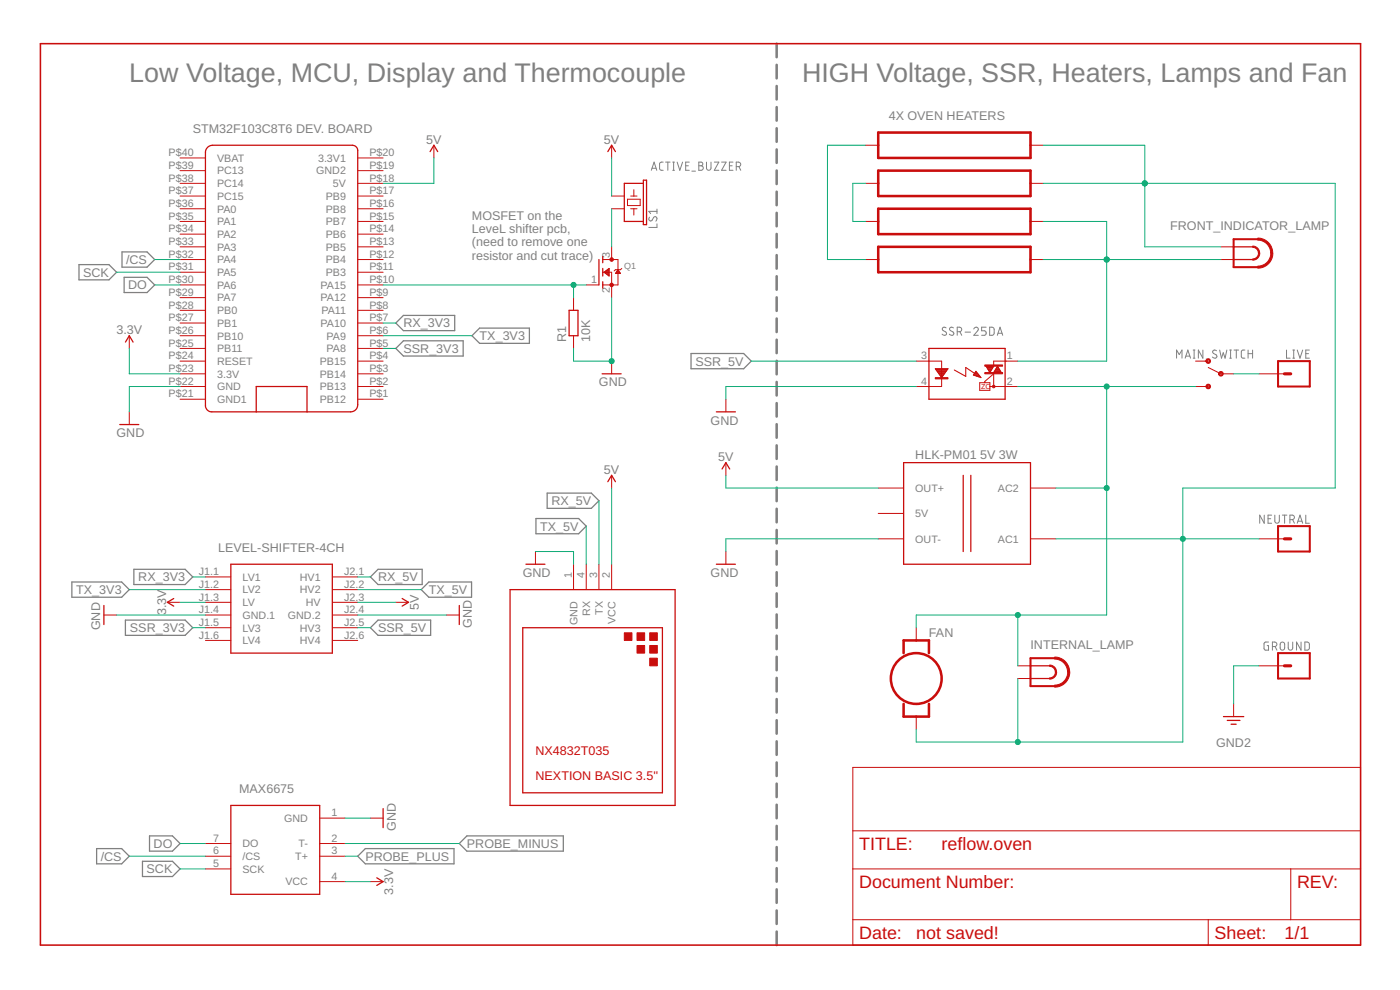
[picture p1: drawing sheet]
<svg xmlns="http://www.w3.org/2000/svg" width="420mm" height="297mm" viewBox="0 0 420 297" stroke-linecap="round" stroke-linejoin="round" font-family="sans-serif">
<g fill="none" stroke="#808080" stroke-width=".3">
<path d="M195.5 51.1l.8-2.5 .8 2.5M195.7 50.5h1.2M199 48.6l-.8 .1-.2 .5v1.5l.3 .4h.7M199.7 48.6h1.4M200.4 48.6v2.5M201.9 51.1h.5M201.9 48.6h.5M202.2 48.6v2.5M203.2 48.6l.8 2.5 .9-2.5M205.8 49.7h.8M206.9 48.6h-1.1v2.5h1.1M207.6 51.4h1.1"/>
<path d="M209.7 48.6h.7a.55 .55 0 0 1 .5 .6 .55 .55 0 0 1-.5 .5 .68 .68 0 0 1 .7 .7 .68 .68 0 0 1-.7 .7h-.7zM209.7 49.7h.7M212 48.6v1.8a.68 .68 0 0 0 .7 .7 .68 .68 0 0 0 .7-.7v-1.8M214.4 48.6h1.3l-1.3 2.5h1.3M216.6 48.6h1.3l-1.3 2.5h1.3M218.9 49.7h.8M220 48.6h-1.1v2.5h1.1M221 50h.6a.68 .68 0 0 0 .7-.7 .68 .68 0 0 0-.7-.7h-.6v2.5M221.8 50l.5 1.1M194.9 65.2a.6 .6 0 0 0-.1 .9 .6 .6 0 0 0 .9-.1l.5-.7a.62 .62 0 0 1 .9-.1 .62 .62 0 0 1-.1 1l-.2 .2M197.2 67.2v1h-2.5M197.2 62.7v1.4"/>
<path d="M197.2 63.4h-2.5l.6 .7M283.9 98.4a.6 .6 0 0 0-.9-.1 .6 .6 0 0 0 .1 .9l.7 .4a.66 .66 0 0 1-.1 1 .66 .66 0 0 1-1-.3M286.1 98.4a.61 .61 0 0 0-.9-.1 .61 .61 0 0 0 0 .9l.8 .4a.63 .63 0 0 1 0 1 .63 .63 0 0 1-.9-.2l-.2-.1M287.3 99.5h.7a.68 .68 0 0 0 .6-.7 .68 .68 0 0 0-.6-.6h-.7v2.4M288.1 99.5l.5 1.1M289.6 99.7h1.7M292.2 98.7a.67 .67 0 0 1 1-.5 .67 .67 0 0 1 .2 1.1l-1.2 1.3h1.4M296 98.2h-1.4v1.1h.8a.69 .69 0 0 1 .6 .6 .69 .69 0 0 1-.6 .7h-.8M297 98.2h.9l.4 .4v1.5l-.4 .5h-.9zM299.5 100h1.2M299.3 100.6l.8-2.4 .8 2.4M353.1 107.5v-2.5l.8 1.4 .8-1.4v2.5"/>
<path d="M355.7 107.5l.8-2.5 .8 2.5M355.9 106.8h1.2M358.1 107.5h.5M358.1 105h.5M358.4 105v2.5M361 105v2.5l-1.4-2.5v2.5M362 107.7h1.1M365.1 105.2a.61 .61 0 0 0-.9-.1 .61 .61 0 0 0 0 .9l.8 .4a.67 .67 0 0 1-.2 1.1 .67 .67 0 0 1-.9-.4M366 105l.6 2.5 .5-1.7 .6 1.7 .5-2.5M369 107.5h.6M369 105h.6M369.3 105v2.5"/>
<path d="M370.4 105h1.3M371 105v2.5M373.6 105l-.9 .1-.2 .5 .1 1.7 1 .2M374.6 105v2.5M374.6 106.1h1.3M375.9 105v2.5M386.1 105v2.5h1.1M388 107.5h.5M388 105h.5M388.3 105v2.5M389.3 105l.8 2.5 .8-2.5M391.9 106.1h.8"/>
<path d="M393 105h-1.1v2.5h1.1M379.4 154.6v2.4l-1.3-2.4v2.4M380.6 155.6h.8M381.6 154.6h-1v2.4h1M382.6 154.6v1.7a.68 .68 0 0 0 .7 .7 .68 .68 0 0 0 .6-.7v-1.7M384.9 154.6h1.3M385.5 154.6v2.4M387.1 155.9h.7a.68 .68 0 0 0 .7-.7 .68 .68 0 0 0-.7-.6h-.7v2.4M387.9 155.9l.6 1.1M389.3 157l.8-2.4 .8 2.4M389.5 156.4h1.2M391.9 154.6v2.4h1.1"/>
<path d="M380.7 192.6l-1 .1-.3 .3-.1 1.5 .3 .5 1.1 .1v-1.4h-.4M381.9 194h.6a.68 .68 0 0 0 .7-.7 .68 .68 0 0 0-.7-.7h-.6v2.5M382.7 194l.5 1.1M384.3 192.9a.68 .68 0 0 1 .8-.2 .68 .68 0 0 1 .5 .6v1.1a.68 .68 0 0 1-.7 .7 .68 .68 0 0 1-.7-.7zM386.6 192.6v1.8a.68 .68 0 0 0 .7 .7 .68 .68 0 0 0 .7-.7v-1.8M390.5 192.6v2.5l-1.4-2.5v2.5M391.6 192.6l.9 .1 .4 .4v1.5l-.4 .5h-.9z"/>
</g>
<g fill="none" stroke="#808080" stroke-width=".76">
<path d="M233.1 13.1v4.1M233.1 19.5v4M233.1 25.8v4M233.1 32.1v4.1M233.1 38.5v4M233.1 44.8v4.1M233.1 51.2v4M233.1 57.5v4.1M233.1 63.9v4M233.1 70.2v4.1M233.1 76.5v4.1M233.1 82.9v4"/>
<path d="M233.1 89.2v4.1M233.1 95.6v4M233.1 101.9v4.1M233.1 108.2v4.1M233.1 114.6v4.1M233.1 120.9v4.1M233.1 127.3v4M233.1 133.6v4.1M233.1 140v4M233.1 146.3v4.1M233.1 152.7v4M233.1 159v4"/>
<path d="M233.1 165.3v4.1M233.1 171.7v4M233.1 178v4.1M233.1 184.4v4M233.1 190.7v4.1M233.1 197.1v4M233.1 203.4v4.1M233.1 209.7v4.1M233.1 216.1v4M233.1 222.4v4.1M233.1 228.8v4M233.1 235.1v4.1"/>
<path d="M233.1 241.4v4.1M233.1 247.8v4.1M233.1 254.1v4.1M233.1 260.5v4M233.1 266.8v4.1M233.1 273.2v4M233.1 279.5v4.1"/>
</g>
<g fill="none" stroke="#808080" stroke-width=".38">
<path d="M23.7 79.4h9l2.3 2.3-2.3 2.3h-9zM36.6 75.6h7.5l2.3 2.3-2.3 2.3h-7.5zM37.3 83.2h6.8l2.3 2.3-2.3 2.3h-6.8zM118.8 96.9l2.3-2.3h15.4v4.6h-15.4zM118.8 104.5l2.3-2.2h17.9v4.5h-17.9zM141.6 100.7l2.3-2.3h15v4.6h-15zM207.4 106.1h15.8l2.3 2.3-2.3 2.2h-15.8zM160.8 155.6h12.9l2.2 2.3-2.2 2.2h-12.9zM164.2 148h13.3l2.2 2.2-2.2 2.3h-13.3zM21.6 174.6h14.9l2.3 2.3-2.3 2.3h-14.9zM40.2 170.8h15.4l2.2 2.3-2.2 2.3h-15.4zM111.2 173.1l2.3-2.3h13.2v4.6h-13.2z"/>
<path d="M126.4 176.9l2.3-2.3h12.8v4.6h-12.8zM37.6 186.1h18l2.2 2.2-2.2 2.3h-18zM111.2 188.3l2.3-2.2h15.7v4.5h-15.7zM29 254.6h7.5l2.3 2.3-2.3 2.3h-7.5zM42.8 258.4h9l2.2 2.3-2.2 2.3h-9zM44.9 250.8h6.9l2.2 2.3-2.2 2.3h-6.9zM107.4 256.9l2.2-2.3h26.6v4.6h-26.6zM137.8 253.1l2.3-2.3h29v4.6h-29z"/>
</g>
<g fill="none" stroke="#c90d0c" stroke-width=".76">
<path d="M263.6 39.8h45.7v7.6h-45.7zM263.6 51.2h45.7v7.6h-45.7zM263.6 62.6h45.7v7.7h-45.7zM263.6 74.1h45.7v7.6h-45.7zM271.2 196v-3.8h7.6v3.8M271.2 211.2v3.8h7.6v-3.8"/>
<circle cx="275" cy="203.6" r="7.6"/>
</g>
<g fill="none" stroke="#c90d0c" stroke-width=".3">
<path d="M54 55h7.7M54 58.8h7.7M54 51.2h7.7M54 47.4h7.7M107.4 55h7.6M107.4 58.8h7.6M107.4 51.2h7.6M107.4 47.4h7.6M130.2 43.6v3.8M183.6 58.8h3.8M183.6 43.6v3.8M188.3 59.8h3.8v1.9h-3.8z"/>
<path d="M189.3 58.8h1.9M190.2 56.9v1.9M259.8 55h3.8M259.8 43.6h3.8M309.3 55h3.8M309.3 43.6h3.8M54 77.9h7.7M54 66.4h7.7M54 74.1h7.7M54 70.3h7.7M54 62.6h7.7M107.4 77.9h7.6"/>
<path d="M107.4 66.4h7.6M107.4 74.1h7.6M107.4 70.3h7.6M107.4 62.6h7.6M180.9 77.9h4.6v7.6h-4.6M183.6 62.6h3.8M183.6 74.1v3.8M189.3 62.6h1.9M190.2 62.6v1.9M259.8 77.9h3.8M259.8 66.4h3.8M309.3 77.9h3.8"/>
<path d="M309.3 66.4h3.8M366.4 77.9h3.8M366.4 74.1h3.8M54 96.9h7.7M54 93.1h7.7M54 89.3h7.7M54 85.5h7.7M54 81.7h7.7M107.4 96.9h7.6M107.4 93.1h7.6M107.4 89.3h7.6M107.4 85.5h7.6"/>
<path d="M107.4 81.7h7.6M172.1 89.3v3.8M175.9 85.5h3.8M180.9 81.7h2.7v7.6M181.3 81.7l1.5-1.2v2.3zM181.5 81.5h1.3M181.6 81.9h1.2M181.7 81.3h1.1M181.9 82.1h.9M182 81.1h.8M182.1 82.3h.7M182.3 80.9h.5"/>
<path d="M182.4 82.5h.4M182.5 80.8h.3M182.6 82.7h.2M182.8 80.5v.1M184.8 81.9h1.3M184.9 81.7h1.1M185.1 81.5h.8M185.2 81.3h.5M185.3 81.1h.3M185.5 80.9l.7 1.2h-1.5zM186.6 80.5l-.4 .4h-1.5l-.4 .4M38.8 100.7v3.8"/>
<path d="M54 119.8h7.7M54 116h7.7M54 112.2h7.7M54 108.4h7.7M54 104.5h7.7M54 100.7h7.7M107.4 119.8h7.6M107.4 116h7.6M107.4 112.2h7.6M107.4 108.4h7.6M107.4 104.5h7.6M107.4 100.7h7.6"/>
<path d="M172.1 100.7v3.8M183.6 108.4v3.8M217.8 119.8v3.8M275 108.4h7.6v7.6h-7.6M280.7 110.6h3.8l-1.9 2.7zM280.9 110.8h3.5M281 111h3.2M281.1 111.3h3M281.3 111.4h2.6M281.4 111.6h2.4M281.6 111.8h2.1M281.7 112h1.8"/>
<path d="M281.8 112.2h1.6M282 112.4h1.2M282.1 112.6h1M282.3 112.8h.6M282.4 113h.4M282.6 113.2h.1M292.2 112.4h1.5M292.3 112.2h1.3M292.4 112.6h1.5M292.5 112h.9M292.6 111.8h.6M292.7 111.6h.4"/>
<path d="M292.9 111.4h.1M292.9 111.4l1.5 1.9-2.3-.8zM293 112.8h1M293.6 113h.6M294 114.8h3.1v2.3h-3.1zM294.2 113.2h.1M295.6 114.8v-.4l2.6-2.2v3.8M295.9 109.9h2.3l-1.1 1.9zM296.1 110.1h2M296.2 110.3h1.8M296.3 110.5h1.6M296.4 110.7h1.4"/>
<path d="M296.5 110.8h1.1M296.7 111h.8M296.8 111.3h.6M296.9 111.4h.4M297 111.6h.2M297.1 116h8.4M298.3 111.6h2.1M298.4 111.4h1.9M298.5 111.3h1.7M298.7 111h1.4M298.8 110.8h1.2M298.9 110.7h.9"/>
<path d="M299 110.5h.7M299.1 110.3h.5M299.3 110.1h.2M299.4 109.9l1.1 1.9h-2.3zM299.4 109.9h.1M305.5 108.4h-7.3v1.1M358.8 116h3.8M358.8 108.4h3.8M362.6 110.3l3.8 1.9h3.8M377.8 112.2h7.7M38.8 123.6v3.8M217.8 138.8v3.8"/>
<path d="M183.6 142.6v3.8M263.6 146.4h7.6M263.6 154.1h7.6M309.3 146.4h7.6M61.7 176.9h7.6M61.7 173.1h7.6M99.7 176.9h7.7M99.7 173.1h7.7M160.7 165.5v3.8M172.1 169.3v7.6M175.9 169.3v7.6M179.7 169.3v7.6"/>
<path d="M183.6 169.3v7.6M217.8 165.5v3.8M263.6 161.7h7.6M309.3 161.7h7.6M377.8 161.7h7.7M31.2 184.5h3.8M50.2 180.7h3.8M61.7 188.3h7.6M61.7 184.5h7.6M61.7 180.7h7.6M61.7 192.2h7.6M99.7 188.3h7.7"/>
<path d="M99.7 184.5h7.7M99.7 180.7h7.7M99.7 192.2h7.7M118.8 180.7h3.8M134 184.5h3.8M275 188.3v3.9M305.5 199.8h3.8M377.8 199.8h7.7M275 215v3.8M305.5 203.6h3.8M370.2 211.2v3.8M255.9 230.3h152.4v53.3h-152.4z"/>
<path d="M61.7 253.1h7.6M61.7 256.9h7.6M95.9 245.5h7.6M95.9 253.1h7.6M95.9 256.9h7.6M111.2 245.5h3.8M255.9 249.3h152.4M61.7 260.7h7.6M95.9 264.5h7.6M111.2 264.5h3.8M255.9 260.7h152.4M255.9 275.9h152.4"/>
<path d="M362.6 275.9v7.7M387.4 260.7v15.2"/>
</g>
<g fill="none" stroke="#c90d0c" stroke-width=".38">
<path d="M62.4 44.1l1.4-.5h41.9a1.63 1.63 0 0 1 1.7 1.6v76.2a2.11 2.11 0 0 1-2.2 2.2h-41.6a1.88 1.88 0 0 1-1.9-1.9v-76l.2-1zM129.1 45.5l1.1-1.9 1.2 1.9M182.4 45.5l1.2-1.9 1.1 1.9M193.1 55h-5.7v11.4h5.7M193.1 54.1h.9v13.3h-.9zM179.7 77.9v7.6M180.9 76.9v1.9M370.2 77.9h5.7M370.2 74.1h5.7M170.8 93.1h2.7v7.6h-2.7zM180.9 80.5v2.3M180.9 84.5v1.9"/>
<path d="M37.7 102.6l1.1-1.9 1.1 1.9M180.7 112.2h5.7M278.8 104.5h22.8v15.3h-22.8zM35.9 127.4h5.8M76.9 123.6v-7.6h15.2v7.6M215 123.6h5.7M271.2 138.8h38.1v30.5h-38.1zM182.4 144.5l1.2-1.9 1.1 1.9M216.7 140.7l1.1-1.9 1.2 1.9M289.1 142.6v22.9M291.4 142.6v22.9M52.1 179.6l-1.9 1.1 1.9 1.2"/>
<path d="M69.3 169.3h30.4v26.7h-30.4zM120.7 179.6l1.9 1.1-1.9 1.2M153.1 176.9h49.5v64.8h-49.5zM157.8 169.3h5.8M215 169.3h5.7M31.2 181.7v5.7M137.8 181.7v5.7M156.9 188.3h41.9v49.6h-41.9zM309.3 199.8h5.7M309.3 203.6h5.7M367.2 215h6.1M368.3 216.2h3.8"/>
<path d="M369.5 217.3h1.5M69.3 241.7h26.6v26.6h-26.6zM115 242.6v5.7M113.1 263.4l1.9 1.1-1.9 1.2"/>
</g>
<path d="M286.4 111l3.4 1.9v-2.6l2.9 1.9" fill="none" stroke="#c90d0c" stroke-width=".32"/>
<g fill="#c90d0c" stroke="#c90d0c" stroke-width=".3">
<path d="M362.1 107.9a.69 .69 0 0 1 1.1 .1 .69 .69 0 0 1-.4 1 .69 .69 0 0 1-.9-.6h.3a.39 .39 0 0 1 .6-.4 .39 .39 0 0 1 .1 .7 .39 .39 0 0 1-.7-.2l-.3-.1z" fill-rule="evenodd"/>
<path d="M362.1 115.5a.69 .69 0 0 1 1.1 .1 .69 .69 0 0 1-.4 1 .69 .69 0 0 1-.9-.6h.3a.39 .39 0 0 1 .6-.4 .39 .39 0 0 1 .1 .7 .39 .39 0 0 1-.7-.2l-.3-.1z" fill-rule="evenodd"/>
<path d="M365.9 111.7a.69 .69 0 0 1 1.1 .1 .69 .69 0 0 1-.4 1 .69 .69 0 0 1-.9-.6h.3a.39 .39 0 0 1 .6-.4 .39 .39 0 0 1 .1 .7 .39 .39 0 0 1-.6-.2l-.4-.1z" fill-rule="evenodd"/>
<path d="M377.7 75.9h.4a2.1 2.1 0 0 1-2.2 2.2v-.4a1.73 1.73 0 0 0 1.8-1.8z" fill-rule="evenodd"/>
<path d="M375.9 73.8a2.1 2.1 0 0 1 2.1 2.1h-.3a1.73 1.73 0 0 0-1.8-1.7z" fill-rule="evenodd"/>
<path d="M381.4 75.9h.6a4.5 4.5 0 0 1-4.5 4.6v-.7a3.8 3.8 0 0 0 3.9-3.9z" fill-rule="evenodd"/>
<path d="M377.5 71.4a4.5 4.5 0 0 1 4.5 4.5h-.7a3.8 3.8 0 0 0-3.8-3.8z" fill-rule="evenodd"/>
<path d="M315 203.4a1.73 1.73 0 0 0 1.7-1.8h.4a2.1 2.1 0 0 1-2.1 2.2z" fill-rule="evenodd"/>
<path d="M315 199.5a2.06 2.06 0 0 1 2.1 2.1h-.4a1.7 1.7 0 0 0-1.7-1.7z" fill-rule="evenodd"/>
<path d="M316.5 205.5a3.9 3.9 0 0 0 3.9-3.9h.6a4.5 4.5 0 0 1-4.5 4.6z" fill-rule="evenodd"/>
<path d="M316.5 197.1a4.5 4.5 0 0 1 4.5 4.5h-.6a3.9 3.9 0 0 0-3.9-3.9z" fill-rule="evenodd"/>
<circle cx="298.2" cy="116" r=".38"/>
<circle cx="183.6" cy="85.5" r=".53"/>
<circle cx="183.6" cy="77.9" r=".53"/>
</g>
<g fill="#c90d0c" stroke="#c90d0c" stroke-width=".3">
<path d="M280.7 113.3h3.8v.4h-3.8z"/>
<path d="M295.6 109.5h5.3v.4h-5.3z"/>
<path d="M295.6 111.8h5.3v.4h-5.3z"/>
<path d="M195 189.9h2.3v2.3h-2.3z"/>
<path d="M191.2 189.9h2.3v2.3h-2.3z"/>
<path d="M195 193.7h2.3v2.3h-2.3z"/>
<path d="M187.4 189.9h2.3v2.3h-2.3z"/>
<path d="M195 197.5h2.3v2.3h-2.3z"/>
<path d="M191.2 193.7h2.3v2.3h-2.3z"/>
</g>
<path d="M377.5 71.8h-7.3v8.4h7.3M383.6 108.4h9.5v7.6h-9.5zM383.6 157.9h9.5v7.6h-9.5zM316.5 197.5h-7.2v8.4h7.2M383.6 196h9.5v7.6h-9.5z" fill="none" stroke="#c90d0c" stroke-width=".61"/>
<path d="M385.5 112.2h1.9M385.5 161.7h1.9M385.5 199.8h1.9" fill="none" stroke="#c90d0c" stroke-width=".93"/>
<path d="M12.1 13.1h396.2v270.5h-396.2z" fill="none" stroke="#c90d0c" stroke-width=".47"/>
<g fill="none" stroke="#0dab76" stroke-width=".3">
<path d="M130.2 47.4v7.6h-15.2M183.6 47.4v11.4M259.8 43.6h-11.5v34.3h11.5M259.8 55h-3.9v11.4h3.9M313.1 55h87.6v91.4h-45.7v76.2h-80v-3.8M313.1 43.6h30.5v30.5h22.8M46.4 77.9h7.6M183.6 62.6v11.5M313.1 77.9h53.3M313.1 66.4h19v42h-26.6M35 81.7h19M46.4 85.5h7.6"/>
<path d="M115 96.9h3.8M115 85.5h60.9M172.1 85.5v3.8M183.6 89.3v19.1h-11.5v-3.9M38.8 104.5v7.7h15.2M54 116h-15.2v7.6M115 100.7h26.6M115 104.5h3.8M225.5 108.4h49.5M275 116h-57.2v3.8M305.5 116h53.3M332.1 116v68.5h-57.1v3.8"/>
<path d="M370.2 112.2h7.6M175.9 157.9v11.4M179.7 150.2v19.1M183.6 146.4v22.9M217.8 142.6v3.8h45.8M316.9 146.4h15.2M38.8 176.9h22.9M57.8 173.1h3.9M107.4 173.1h3.8M107.4 176.9h19M160.7 165.5h11.4v3.8M263.6 161.7h-45.8v3.8"/>
<path d="M316.9 161.7h60.9M35 184.5h26.7M54 180.7h7.7M57.8 188.3h3.9M107.4 184.5h26.6M107.4 180.7h11.4M107.4 188.3h3.8M305.5 184.5v15.3M377.8 199.8h-7.6v11.4M305.5 203.6v19M38.8 256.9h22.9M54 253.1h7.7"/>
<path d="M103.5 256.9h3.9M103.5 253.1h34.3M103.5 245.5h7.7M54 260.7h7.7M103.5 264.5h7.7"/>
</g>
<g fill="#0dab76" stroke="#0dab76" stroke-width=".3">
<circle cx="172.1" cy="85.5" r=".76"/>
<circle cx="183.6" cy="108.4" r=".76"/>
<circle cx="305.5" cy="184.5" r=".76"/>
<circle cx="332.1" cy="146.4" r=".76"/>
<circle cx="332.1" cy="116" r=".76"/>
<circle cx="332.1" cy="77.9" r=".76"/>
<circle cx="343.6" cy="55" r=".76"/>
<circle cx="305.5" cy="222.6" r=".76"/>
<circle cx="355" cy="161.7" r=".76"/>
</g>
<g font-size="8.1" fill="#808080">
<text x="38.8" y="24.5">Low Voltage, MCU, Display and Thermocouple</text>
<text x="240.7" y="24.5">HIGH Voltage, SSR, Heaters, Lamps and Fan</text>
</g>
<g font-size="5.4" fill="#c90d0c">
<text x="257.8" y="255">TITLE:</text>
<text x="282.6" y="255">reflow.oven</text>
<text x="257.8" y="266.4">Document Number:</text>
<text x="389.3" y="266.4">REV:</text>
<text x="257.8" y="281.7">Date:</text>
<text x="275" y="281.7">not saved!</text>
<text x="364.5" y="281.7">Sheet:</text>
<text x="385.5" y="281.7">1/1</text>
</g>
<g font-size="3.8" fill="#808080">
<text x="266.7" y="36">4X OVEN HEATERS</text>
<text x="57.8" y="39.8">STM32F103C8T6 DEV. BOARD</text>
<text x="127.9" y="43.2">5V</text>
<text x="181.3" y="43.2">5V</text>
<text x="141.7" y="65.9">MOSFET on the</text>
<text x="141.7" y="69.9">LeveL shifter pcb,</text>
<text x="351.2" y="69.1">FRONT_INDICATOR_LAMP</text>
<text x="141.7" y="73.9">(need to remove one</text>
<text x="141.7" y="77.9">resistor and cut trace)</text>
<text x="24.9" y="83">SCK</text>
<text x="37.8" y="79.2">/CS</text>
<text x="38.5" y="86.8">DO</text>
<text x="34.9" y="100.3">3.3V</text>
<text x="121.1" y="98.2">RX_3V3</text>
<text x="121.1" y="105.9">SSR_3V3</text>
<text x="143.9" y="102.1">TX_3V3</text>
<text x="169.9" y="102.6" transform="rotate(-90 169.9 102.6)">R1</text>
<text x="177.1" y="102.6" transform="rotate(-90 177.1 102.6)">10K</text>
<text x="208.7" y="109.7">SSR_5V</text>
<text x="179.7" y="116">GND</text>
<text x="35" y="131.2">GND</text>
<text x="213.3" y="127.4">GND</text>
<text x="274.7" y="137.7">HLK-PM01</text>
<text x="294.2" y="137.7">5V 3W</text>
<text x="181.3" y="142.2">5V</text>
<text x="215.5" y="138.4">5V</text>
<text x="165.5" y="151.6">RX_5V</text>
<text x="162.1" y="159.2">TX_5V</text>
<text x="65.5" y="165.5">LEVEL-SHIFTER-4CH</text>
<text x="156.9" y="173.1">GND</text>
<text x="213.3" y="173.1">GND</text>
<text x="22.9" y="178.2">TX_3V3</text>
<text x="41.5" y="174.4">RX_3V3</text>
<text x="113.5" y="174.4">RX_5V</text>
<text x="128.7" y="178.2">TX_5V</text>
<text x="49.8" y="184.6" transform="rotate(-90 49.8 184.6)">3.3V</text>
<text x="125.7" y="183" transform="rotate(-90 125.7 183)">5V</text>
<text x="30" y="189.1" transform="rotate(-90 30 189.1)">GND</text>
<text x="39" y="189.7">SSR_3V3</text>
<text x="113.5" y="189.7">SSR_5V</text>
<text x="141.7" y="188.3" transform="rotate(-90 141.7 188.3)">GND</text>
<text x="278.8" y="191">FAN</text>
<text x="309.3" y="194.8">INTERNAL_LAMP</text>
<text x="365" y="224.1">GND2</text>
<text x="71.8" y="237.9">MAX6675</text>
<text x="118.8" y="249.3" transform="rotate(-90 118.8 249.3)">GND</text>
<text x="46.1" y="254.4">DO</text>
<text x="140.1" y="254.4">PROBE_MINUS</text>
<text x="30.2" y="258.2">/CS</text>
<text x="44" y="262.1">SCK</text>
<text x="109.7" y="258.2">PROBE_PLUS</text>
<text x="118" y="268.4" transform="rotate(-90 118 268.4)">3.3V</text>
</g>
<g font-size="3.8" fill="#c90d0c">
<text x="160.7" y="226.4">NX4832T035</text>
<text x="160.7" y="234.1">NEXTION BASIC 3.5''</text>
</g>
<g font-size="3.2" fill="#808080">
<text x="50.6" y="46.9">P$40</text>
<text x="110.9" y="46.9">P$20</text>
<text x="50.6" y="50.7">P$39</text>
<text x="65.2" y="52.3">PC13</text>
<text x="65.2" y="48.5">VBAT</text>
<text x="94.9" y="52.3">GND2</text>
<text x="95.4" y="48.5">3.3V1</text>
<text x="110.9" y="50.7">P$19</text>
<text x="50.6" y="58.3">P$37</text>
<text x="50.6" y="54.5">P$38</text>
<text x="65.2" y="60">PC15</text>
<text x="65.2" y="56.2">PC14</text>
<text x="97.8" y="60">PB9</text>
<text x="99.9" y="56.2">5V</text>
<text x="110.9" y="58.3">P$17</text>
<text x="110.9" y="54.5">P$18</text>
<text x="50.6" y="65.9">P$35</text>
<text x="50.6" y="62.1">P$36</text>
<text x="65.2" y="63.8">PA0</text>
<text x="97.8" y="63.8">PB8</text>
<text x="110.9" y="65.9">P$15</text>
<text x="110.9" y="62.1">P$16</text>
<text x="50.6" y="69.7">P$34</text>
<text x="65.2" y="71.4">PA2</text>
<text x="65.2" y="67.6">PA1</text>
<text x="97.8" y="71.4">PB6</text>
<text x="97.8" y="67.6">PB7</text>
<text x="110.9" y="69.7">P$14</text>
<text x="50.6" y="77.3">P$32</text>
<text x="50.6" y="73.5">P$33</text>
<text x="65.2" y="75.2">PA3</text>
<text x="97.8" y="75.2">PB5</text>
<text x="110.9" y="77.3">P$12</text>
<text x="110.9" y="73.5">P$13</text>
<text x="183" y="77.3" transform="rotate(-90 183 77.3)">3</text>
<text x="50.6" y="81.1">P$31</text>
<text x="65.2" y="82.8">PA5</text>
<text x="65.2" y="79">PA4</text>
<text x="97.8" y="82.8">PB3</text>
<text x="97.8" y="79">PB4</text>
<text x="110.9" y="81.1">P$11</text>
<text x="50.6" y="88.8">P$29</text>
<text x="50.6" y="85">P$30</text>
<text x="65.2" y="86.6">PA6</text>
<text x="96.2" y="86.6">PA15</text>
<text x="110.9" y="88.8">P$9</text>
<text x="110.9" y="85">P$10</text>
<text x="177.4" y="85">1</text>
<text x="183" y="87.8" transform="rotate(-90 183 87.8)">2</text>
<text x="50.6" y="92.6">P$28</text>
<text x="65.2" y="94.2">PB0</text>
<text x="65.2" y="90.4">PA7</text>
<text x="96.2" y="90.4">PA12</text>
<text x="96.5" y="94.2">PA11</text>
<text x="110.9" y="92.6">P$8</text>
<text x="50.6" y="100.2">P$26</text>
<text x="50.6" y="96.4">P$27</text>
<text x="65.2" y="101.9">PB10</text>
<text x="65.2" y="98.1">PB1</text>
<text x="96.2" y="98.1">PA10</text>
<text x="98" y="101.9">PA9</text>
<text x="110.9" y="100.2">P$6</text>
<text x="110.9" y="96.4">P$7</text>
<text x="50.6" y="107.8">P$24</text>
<text x="50.6" y="104">P$25</text>
<text x="65.2" y="105.7">PB11</text>
<text x="98" y="105.7">PA8</text>
<text x="110.9" y="107.8">P$4</text>
<text x="110.9" y="104">P$5</text>
<text x="276.5" y="107.8">3</text>
<text x="302.2" y="107.8">1</text>
<text x="50.6" y="111.6">P$23</text>
<text x="65.2" y="113.3">3.3V</text>
<text x="65.2" y="109.5">RESET</text>
<text x="96" y="113.3">PB14</text>
<text x="96" y="109.5">PB15</text>
<text x="110.9" y="111.6">P$3</text>
<text x="50.6" y="119.2">P$21</text>
<text x="50.6" y="115.4">P$22</text>
<text x="65.2" y="117.1">GND</text>
<text x="96" y="117.1">PB13</text>
<text x="110.9" y="119.2">P$1</text>
<text x="110.9" y="115.4">P$2</text>
<text x="276.5" y="115.4">4</text>
<text x="302.2" y="115.4">2</text>
<text x="65.2" y="120.9">GND1</text>
<text x="96" y="120.9">PB12</text>
<text x="274.7" y="147.6">OUT+</text>
<text x="299.5" y="147.6">AC2</text>
<text x="274.7" y="155.2">5V</text>
<text x="274.7" y="162.8">OUT-</text>
<text x="299.5" y="162.8">AC1</text>
<text x="59.7" y="172.6">J1.1</text>
<text x="103.3" y="172.6">J2.1</text>
<text x="171.6" y="173.4" transform="rotate(-90 171.6 173.4)">1</text>
<text x="175.4" y="173.4" transform="rotate(-90 175.4 173.4)">4</text>
<text x="179.2" y="173.4" transform="rotate(-90 179.2 173.4)">3</text>
<text x="183" y="173.4" transform="rotate(-90 183 173.4)">2</text>
<text x="59.7" y="176.4">J1.2</text>
<text x="72.8" y="178.1">LV2</text>
<text x="72.8" y="174.2">LV1</text>
<text x="90" y="178.1">HV2</text>
<text x="90" y="174.2">HV1</text>
<text x="103.3" y="176.4">J2.2</text>
<text x="59.7" y="184">J1.4</text>
<text x="59.7" y="180.2">J1.3</text>
<text x="72.8" y="185.7">GND.1</text>
<text x="72.8" y="181.9">LV</text>
<text x="86.4" y="185.7">GND.2</text>
<text x="91.8" y="181.9">HV</text>
<text x="103.3" y="184">J2.4</text>
<text x="103.3" y="180.2">J2.3</text>
<text x="177.1" y="184.9" transform="rotate(-90 177.1 184.9)">RX</text>
<text x="180.9" y="184.5" transform="rotate(-90 180.9 184.5)">TX</text>
<text x="59.7" y="187.8">J1.5</text>
<text x="59.7" y="191.6">J1.6</text>
<text x="72.8" y="189.5">LV3</text>
<text x="90" y="189.5">HV3</text>
<text x="103.3" y="191.6">J2.6</text>
<text x="103.3" y="187.8">J2.5</text>
<text x="173.3" y="187.6" transform="rotate(-90 173.3 187.6)">GND</text>
<text x="184.7" y="187.2" transform="rotate(-90 184.7 187.2)">VCC</text>
<text x="72.8" y="193.3">LV4</text>
<text x="90" y="193.3">HV4</text>
<text x="99.4" y="244.9">1</text>
<text x="85.3" y="246.6">GND</text>
<text x="64" y="256.4">6</text>
<text x="64" y="252.6">7</text>
<text x="72.8" y="254.2">DO</text>
<text x="89.6" y="254.2">T-</text>
<text x="99.4" y="252.6">2</text>
<text x="99.4" y="256.4">3</text>
<text x="64" y="260.2">5</text>
<text x="72.8" y="261.9">SCK</text>
<text x="72.8" y="258.1">/CS</text>
<text x="88.6" y="258.1">T+</text>
<text x="99.4" y="264">4</text>
<text x="85.6" y="265.7">VCC</text>
</g>
<text font-size="2.7" fill="#808080" x="187.4" y="80.7">Q1</text>
<text font-size="2.1" fill="#c90d0c" x="294.4" y="116.7">ZC</text>
</svg>
